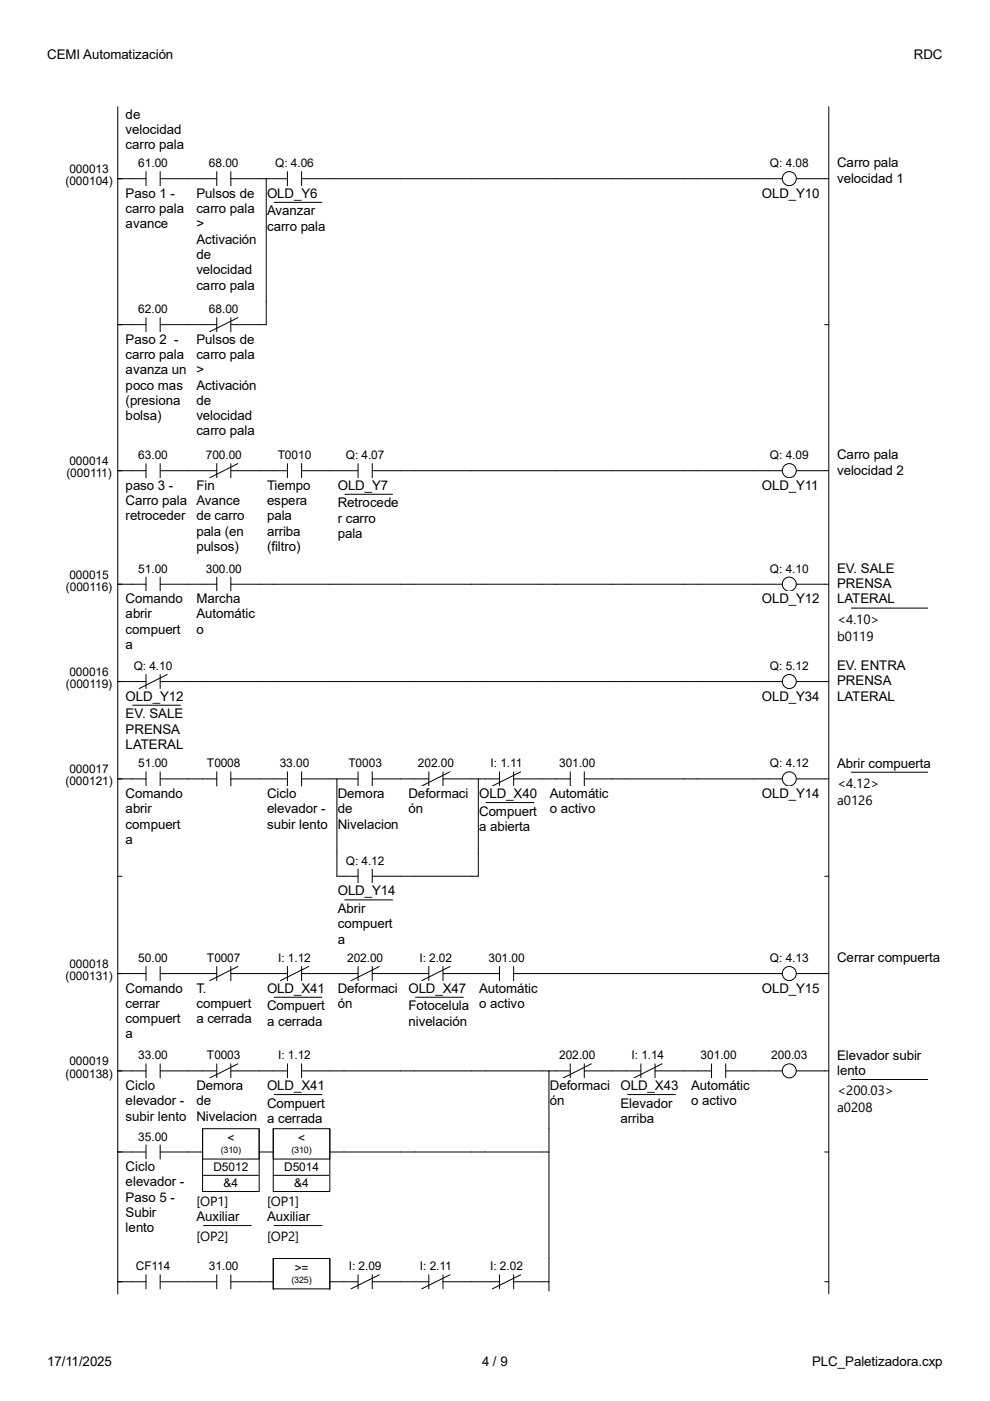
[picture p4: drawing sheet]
<svg xmlns="http://www.w3.org/2000/svg" width="210mm" height="297mm" viewBox="0 0 210 297" stroke-linecap="round" stroke-linejoin="round" font-family="sans-serif">
<path d="M25 22.6v251.7M175.8 22.6v251.7" fill="none" stroke="#000" stroke-width=".21"/>
<g fill="#fff">
<path d="M26.6 22.6h4v3.2h-4z"/>
<path d="M26.6 25.9h12.7v3.1h-12.7z"/>
<path d="M26.6 29.1h12.5v3.2h-12.5z"/>
<path d="M14.7 34.5h8.4v2.8h-8.4z"/>
<path d="M13.9 37h10v2.9h-10z"/>
<path d="M29.3 33.2h6.3v2.8h-6.3z"/>
</g>
<path d="M28 37.9h3M31 36.4v3M34 37.9h6M34 36.4v3" fill="none" stroke="#000" stroke-width=".21"/>
<g fill="#fff">
<path d="M26.6 39.4h11.3v3.1h-11.3z"/>
<path d="M26.6 42.6h12.5v3.2h-12.5z"/>
<path d="M26.6 45.9h9.1v3.1h-9.1z"/>
<path d="M44.3 33.2h6.3v2.8h-6.3z"/>
</g>
<path d="M43 37.9h3M46 36.4v3M49 37.9h6M49 36.4v3" fill="none" stroke="#000" stroke-width=".21"/>
<g fill="#fff">
<path d="M41.7 39.4h12.9v3.1h-12.9z"/>
<path d="M41.7 42.6h12.4v3.2h-12.4z"/>
<path d="M41.7 45.9h2.4v3.1h-2.4z"/>
<path d="M41.7 49.1h12.8v3.2h-12.8z"/>
<path d="M41.7 52.4h3.9v3.1h-3.9z"/>
<path d="M41.7 55.6h12.6v3.2h-12.6z"/>
<path d="M41.7 58.9h12.4v3.1h-12.4z"/>
<path d="M58.4 33.2h8.2v2.8h-8.2z"/>
</g>
<path d="M58 37.9h3M61 36.4v3M64 37.9h6M64 36.4v3" fill="none" stroke="#000" stroke-width=".21"/>
<path d="M56.6 39.4h10.8v3.1h-10.8z" fill="#fff"/>
<path d="M58.1 42.9h10.2" fill="none" stroke="#000" stroke-width=".21"/>
<g fill="#fff">
<path d="M56.6 43.2h11.1v3.1h-11.1z"/>
<path d="M56.6 46.4h12.5v3.2h-12.5z"/>
</g>
<path d="M73 37.9h11.9M87.9 37.9h12M103 37.9h11.9M117.9 37.9h12M132.9 37.9h12M147.9 37.9h12" fill="none" stroke="#000" stroke-width=".21"/>
<path d="M163.3 33.2h8.3v2.8h-8.3z" fill="#fff"/>
<path d="M162.9 37.9h3M168.9 37.9h6" fill="none" stroke="#000" stroke-width=".21"/>
<circle cx="167.4" cy="37.9" r="1.49" fill="#fff" stroke="#000" stroke-width=".21"/>
<g fill="#fff">
<path d="M161.6 39.4h12.3v3.1h-12.3z"/>
<path d="M177.6 33h13.8v3.1h-13.8z"/>
<path d="M177.6 36.2h14.1v3.1h-14.1z"/>
</g>
<path d="M25.9 37.9h-.9h3M40 37.9h3M55 37.9h1.5v26M56.5 37.9h1.5M70 37.9h3M84.9 37.9h3M99.9 37.9h3.1M114.9 37.9h3M129.9 37.9h3M144.9 37.9h3M159.9 37.9h3M174.9 37.9h.9" fill="none" stroke="#000" stroke-width=".21"/>
<path d="M29.3 64.2h6.3v2.8h-6.3z" fill="#fff"/>
<path d="M28 68.8h3M31 67.4v2.9M34 68.8h6M34 67.4v2.9" fill="none" stroke="#000" stroke-width=".21"/>
<g fill="#fff">
<path d="M26.6 70.3h12v3.2h-12z"/>
<path d="M26.6 73.6h12.5v3.2h-12.5z"/>
<path d="M26.6 76.8h13v3.2h-13z"/>
<path d="M26.6 80.1h13v3.1h-13z"/>
<path d="M26.6 83.3h12.5v3.2h-12.5z"/>
<path d="M26.6 86.6h7.7v3.1h-7.7z"/>
<path d="M44.3 64.2h6.3v2.8h-6.3z"/>
</g>
<path d="M43 68.8h3M46 67.4v2.9M49 68.8h6M49 67.4v2.9M50.5 67.4l-6 2.9" fill="none" stroke="#000" stroke-width=".21"/>
<g fill="#fff">
<path d="M41.7 70.3h12.9v3.2h-12.9z"/>
<path d="M41.7 73.6h12.4v3.2h-12.4z"/>
<path d="M41.7 76.8h2.4v3.2h-2.4z"/>
<path d="M41.7 80.1h12.8v3.1h-12.8z"/>
<path d="M41.7 83.3h3.9v3.2h-3.9z"/>
<path d="M41.7 86.6h12.6v3.1h-12.6z"/>
<path d="M41.7 89.8h12.4v3.2h-12.4z"/>
</g>
<path d="M25.9 68.8h-.9h3M40 68.8h3M56.5 63.9v4.9h-1.5M174.9 68.8h.9" fill="none" stroke="#000" stroke-width=".21"/>
<g fill="#fff">
<path d="M14.7 96.4h8.4v2.8h-8.4z"/>
<path d="M14.1 99h9.6v2.8h-9.6z"/>
<path d="M29.3 95.1h6.3v2.8h-6.3z"/>
</g>
<path d="M28 99.8h3M31 98.3v3M34 99.8h6M34 98.3v3" fill="none" stroke="#000" stroke-width=".21"/>
<g fill="#fff">
<path d="M26.6 101.3h10.9v3.2h-10.9z"/>
<path d="M26.6 104.5h13v3.2h-13z"/>
<path d="M26.6 107.8h12.8v3.1h-12.8z"/>
<path d="M43.6 95.1h7.7v2.8h-7.7z"/>
</g>
<path d="M43 99.8h3M46 98.3v3M49 99.8h6M49 98.3v3M50.5 98.3l-6 3" fill="none" stroke="#000" stroke-width=".21"/>
<g fill="#fff">
<path d="M41.7 101.3h4.6v3.2h-4.6z"/>
<path d="M41.7 104.5h10.1v3.2h-10.1z"/>
<path d="M41.7 107.8h11v3.1h-11z"/>
<path d="M41.7 111h10.9v3.2h-10.9z"/>
<path d="M41.7 114.3h9v3.1h-9z"/>
<path d="M58.9 95.1h7.1v2.8h-7.1z"/>
</g>
<path d="M58 99.8h3M61 98.3v3M64 99.8h6M64 98.3v3" fill="none" stroke="#000" stroke-width=".21"/>
<g fill="#fff">
<path d="M56.6 101.3h10.1v3.2h-10.1z"/>
<path d="M56.6 104.5h9.4v3.2h-9.4z"/>
<path d="M56.6 107.8h6.1v3.1h-6.1z"/>
<path d="M56.6 111h8v3.2h-8z"/>
<path d="M56.6 114.3h7.2v3.1h-7.2z"/>
<path d="M73.3 95.1h8.3v2.8h-8.3z"/>
</g>
<path d="M73 99.8h2.9M75.9 98.3v3M79 99.8h5.9M79 98.3v3" fill="none" stroke="#000" stroke-width=".21"/>
<path d="M71.6 101.3h10.7v3.2h-10.7z" fill="#fff"/>
<path d="M73.1 104.8h10.2" fill="none" stroke="#000" stroke-width=".21"/>
<g fill="#fff">
<path d="M71.6 105.1h13v3.1h-13z"/>
<path d="M71.6 108.3h8.9v3.2h-8.9z"/>
<path d="M71.6 111.6h5.3v3.1h-5.3z"/>
</g>
<path d="M87.9 99.8h12M103 99.8h11.9M117.9 99.8h12M132.9 99.8h12M147.9 99.8h12" fill="none" stroke="#000" stroke-width=".21"/>
<path d="M163.3 95.1h8.3v2.8h-8.3z" fill="#fff"/>
<path d="M162.9 99.8h3M168.9 99.8h6" fill="none" stroke="#000" stroke-width=".21"/>
<circle cx="167.4" cy="99.8" r="1.49" fill="#fff" stroke="#000" stroke-width=".21"/>
<g fill="#fff">
<path d="M161.6 101.3h12.1v3.2h-12.1z"/>
<path d="M177.6 94.8h13.8v3.2h-13.8z"/>
<path d="M177.6 98.1h14.1v3.2h-14.1z"/>
</g>
<path d="M25.9 99.8h-.9h3M40 99.8h3M55 99.8h3M70 99.8h3M84.9 99.8h3M99.9 99.8h3.1M114.9 99.8h3M129.9 99.8h3M144.9 99.8h3M159.9 99.8h3M174.9 99.8h.9" fill="none" stroke="#000" stroke-width=".21"/>
<g fill="#fff">
<path d="M14.7 120.5h8.4v2.8h-8.4z"/>
<path d="M14 123h9.8v2.8h-9.8z"/>
<path d="M29.3 119.2h6.3v2.8h-6.3z"/>
</g>
<path d="M28 123.9h3M31 122.4v3M34 123.9h6M34 122.4v3" fill="none" stroke="#000" stroke-width=".21"/>
<g fill="#fff">
<path d="M26.6 125.4h13v3.1h-13z"/>
<path d="M26.6 128.6h6.4v3.2h-6.4z"/>
<path d="M26.6 131.9h11.7v3.1h-11.7z"/>
<path d="M26.6 135.1h1.6v3.2h-1.6z"/>
<path d="M43.6 119.2h7.7v2.8h-7.7z"/>
</g>
<path d="M43 123.9h3M46 122.4v3M49 123.9h6M49 122.4v3" fill="none" stroke="#000" stroke-width=".21"/>
<g fill="#fff">
<path d="M41.7 125.4h10.1v3.1h-10.1z"/>
<path d="M41.7 128.6h12.4v3.2h-12.4z"/>
<path d="M41.7 131.9h1.5v3.1h-1.5z"/>
</g>
<path d="M58 123.9h12M73 123.9h11.9M87.9 123.9h12M103 123.9h11.9M117.9 123.9h12M132.9 123.9h12M147.9 123.9h12" fill="none" stroke="#000" stroke-width=".21"/>
<path d="M163.3 119.2h8.3v2.8h-8.3z" fill="#fff"/>
<path d="M162.9 123.9h3M168.9 123.9h6" fill="none" stroke="#000" stroke-width=".21"/>
<circle cx="167.4" cy="123.9" r="1.49" fill="#fff" stroke="#000" stroke-width=".21"/>
<g fill="#fff">
<path d="M161.6 125.4h12.3v3.1h-12.3z"/>
<path d="M177.6 118.9h13v3.2h-13z"/>
<path d="M177.6 122.2h12.2v3.1h-12.2z"/>
<path d="M177.6 125.4h12.9v3.2h-12.9z"/>
</g>
<path d="M180.6 128.9h16.1" fill="none" stroke="#000" stroke-width=".21"/>
<g fill="#fff">
<path d="M177.6 129.2h9.7v3.7h-9.7z"/>
<path d="M177.6 132.9h8.5v3.7h-8.5z"/>
</g>
<path d="M25.9 123.9h-.9h3M40 123.9h3M55 123.9h3M70 123.9h3M84.9 123.9h3M99.9 123.9h3.1M114.9 123.9h3M129.9 123.9h3M144.9 123.9h3M159.9 123.9h3M174.9 123.9h.9" fill="none" stroke="#000" stroke-width=".21"/>
<g fill="#fff">
<path d="M14.7 141.1h8.4v2.8h-8.4z"/>
<path d="M14 143.7h9.8v2.8h-9.8z"/>
<path d="M28.4 139.8h8.2v2.8h-8.2z"/>
</g>
<path d="M28 144.5h3M31 143v3M34 144.5h6M34 143v3M35.5 143l-6 3" fill="none" stroke="#000" stroke-width=".21"/>
<path d="M26.6 146h12.3v3.2h-12.3z" fill="#fff"/>
<path d="M28.2 149.5h10.1" fill="none" stroke="#000" stroke-width=".21"/>
<g fill="#fff">
<path d="M26.6 149.8h13v3.1h-13z"/>
<path d="M26.6 153h12.2v3.2h-12.2z"/>
<path d="M26.6 156.3h13v3.1h-13z"/>
</g>
<path d="M43 144.5h12M58 144.5h12M73 144.5h11.9M87.9 144.5h12M103 144.5h11.9M117.9 144.5h12M132.9 144.5h12M147.9 144.5h12" fill="none" stroke="#000" stroke-width=".21"/>
<path d="M163.3 139.8h8.3v2.8h-8.3z" fill="#fff"/>
<path d="M162.9 144.5h3M168.9 144.5h6" fill="none" stroke="#000" stroke-width=".21"/>
<circle cx="167.4" cy="144.5" r="1.49" fill="#fff" stroke="#000" stroke-width=".21"/>
<g fill="#fff">
<path d="M161.6 146h12.3v3.2h-12.3z"/>
<path d="M177.6 139.6h15.2v3.1h-15.2z"/>
<path d="M177.6 142.8h12.2v3.2h-12.2z"/>
<path d="M177.6 146.1h12.2v3.1h-12.2z"/>
</g>
<path d="M25.9 144.5h-.9h3M40 144.5h3M55 144.5h3M70 144.5h3M84.9 144.5h3M99.9 144.5h3.1M114.9 144.5h3M129.9 144.5h3M144.9 144.5h3M159.9 144.5h3M174.9 144.5h.9" fill="none" stroke="#000" stroke-width=".21"/>
<g fill="#fff">
<path d="M14.7 161.7h8.4v2.8h-8.4z"/>
<path d="M13.9 164.3h10v2.8h-10z"/>
<path d="M29.3 160.5h6.3v2.8h-6.3z"/>
</g>
<path d="M28 165.1h3M31 163.6v3M34 165.1h6M34 163.6v3" fill="none" stroke="#000" stroke-width=".21"/>
<g fill="#fff">
<path d="M26.6 166.6h13v3.2h-13z"/>
<path d="M26.6 169.9h6.4v3.1h-6.4z"/>
<path d="M26.6 173.1h11.7v3.2h-11.7z"/>
<path d="M26.6 176.4h1.6v3.1h-1.6z"/>
<path d="M43.9 160.5h7.1v2.8h-7.1z"/>
</g>
<path d="M43 165.1h3M46 163.6v3M49 165.1h6M49 163.6v3" fill="none" stroke="#000" stroke-width=".21"/>
<path d="M59.3 160.5h6.3v2.8h-6.3z" fill="#fff"/>
<path d="M58 165.1h3M61 163.6v3M64 165.1h6M64 163.6v3" fill="none" stroke="#000" stroke-width=".21"/>
<g fill="#fff">
<path d="M56.6 166.6h7.1v3.2h-7.1z"/>
<path d="M56.6 169.9h12.5v3.1h-12.5z"/>
<path d="M56.6 173.1h13v3.2h-13z"/>
<path d="M73.9 160.5h7.1v2.8h-7.1z"/>
</g>
<path d="M73 165.1h2.9M75.9 163.6v3M79 165.1h5.9M79 163.6v3" fill="none" stroke="#000" stroke-width=".21"/>
<g fill="#fff">
<path d="M71.6 166.6h10.8v3.2h-10.8z"/>
<path d="M71.6 169.9h3.9v3.1h-3.9z"/>
<path d="M71.6 173.1h13v3.2h-13z"/>
<path d="M88.6 160.5h7.7v2.8h-7.7z"/>
</g>
<path d="M87.9 165.1h3.1M91 163.6v3M94 165.1h5.9M94 163.6v3M95.4 163.6l-5.9 3" fill="none" stroke="#000" stroke-width=".21"/>
<g fill="#fff">
<path d="M86.6 166.6h12.8v3.2h-12.8z"/>
<path d="M86.6 169.9h3.2v3.1h-3.2z"/>
<path d="M104.1 160.5h6.7v2.8h-6.7z"/>
</g>
<path d="M103 165.1h2.9M105.9 163.6v3M108.9 165.1h6M108.9 163.6v3M110.4 163.6l-6 3" fill="none" stroke="#000" stroke-width=".21"/>
<path d="M101.6 166.6h12.3v3.2h-12.3z" fill="#fff"/>
<path d="M103.1 170.2h10.2" fill="none" stroke="#000" stroke-width=".21"/>
<g fill="#fff">
<path d="M101.6 170.4h12.3v3.2h-12.3z"/>
<path d="M101.6 173.7h10.9v3.1h-10.9z"/>
<path d="M118.6 160.5h7.7v2.8h-7.7z"/>
</g>
<path d="M117.9 165.1h3M120.9 163.6v3M123.9 165.1h6M123.9 163.6v3" fill="none" stroke="#000" stroke-width=".21"/>
<g fill="#fff">
<path d="M116.6 166.6h12.5v3.2h-12.5z"/>
<path d="M116.6 169.9h9.7v3.1h-9.7z"/>
</g>
<path d="M132.9 165.1h12M147.9 165.1h12" fill="none" stroke="#000" stroke-width=".21"/>
<path d="M163.3 160.5h8.3v2.8h-8.3z" fill="#fff"/>
<path d="M162.9 165.1h3M168.9 165.1h6" fill="none" stroke="#000" stroke-width=".21"/>
<circle cx="167.4" cy="165.1" r="1.49" fill="#fff" stroke="#000" stroke-width=".21"/>
<g fill="#fff">
<path d="M161.6 166.6h12.3v3.2h-12.3z"/>
<path d="M177.6 160.2h19.9v3.2h-19.9z"/>
</g>
<path d="M180.6 163.7h16.1" fill="none" stroke="#000" stroke-width=".21"/>
<g fill="#fff">
<path d="M177.6 164h9.7v3.7h-9.7z"/>
<path d="M177.6 167.7h8.2v3.7h-8.2z"/>
</g>
<g fill="none" stroke="#000" stroke-width=".21">
<path d="M25.9 165.1h-.9h3M40 165.1h3M55 165.1h3M70 165.1h1.5v15.7M71.5 165.1h1.5M84.9 165.1h3M99.9 165.1h1.6v15.7M101.5 165.1h1.5M114.9 165.1h3M129.9 165.1h3M144.9 165.1h3M159.9 165.1h3"/>
<path d="M174.9 165.1h.9"/>
</g>
<path d="M73.3 181.1h8.3v2.8h-8.3z" fill="#fff"/>
<path d="M73 185.8h2.9M75.9 184.3v3M79 185.8h5.9M79 184.3v3" fill="none" stroke="#000" stroke-width=".21"/>
<path d="M71.6 187.3h12.3v3.1h-12.3z" fill="#fff"/>
<path d="M73.1 190.8h10.2" fill="none" stroke="#000" stroke-width=".21"/>
<g fill="#fff">
<path d="M71.6 191.1h6.7v3.1h-6.7z"/>
<path d="M71.6 194.3h11.7v3.2h-11.7z"/>
<path d="M71.6 197.5h1.6v3.2h-1.6z"/>
</g>
<path d="M25 185.8h.9M71.5 180.8v5h1.5M101.5 180.8v5h-16.6M174.9 185.8h.9" fill="none" stroke="#000" stroke-width=".21"/>
<g fill="#fff">
<path d="M14.7 203h8.4v2.8h-8.4z"/>
<path d="M13.9 205.6h10v2.8h-10z"/>
<path d="M29.3 201.7h6.3v2.9h-6.3z"/>
</g>
<path d="M28 206.4h3M31 204.9v3M34 206.4h6M34 204.9v3" fill="none" stroke="#000" stroke-width=".21"/>
<g fill="#fff">
<path d="M26.6 207.9h13v3.2h-13z"/>
<path d="M26.6 211.2h8.1v3.1h-8.1z"/>
<path d="M26.6 214.4h11.7v3.2h-11.7z"/>
<path d="M26.6 217.7h1.6v3.1h-1.6z"/>
<path d="M43.9 201.7h7.1v2.9h-7.1z"/>
</g>
<path d="M43 206.4h3M46 204.9v3M49 206.4h6M49 204.9v3M50.5 204.9l-6 3" fill="none" stroke="#000" stroke-width=".21"/>
<g fill="#fff">
<path d="M41.7 207.9h2.9v3.2h-2.9z"/>
<path d="M41.7 211.2h11.6v3.1h-11.6z"/>
<path d="M41.7 214.4h11.8v3.2h-11.8z"/>
<path d="M59 201.7h7v2.9h-7z"/>
</g>
<path d="M58 206.4h3M61 204.9v3M64 206.4h6M64 204.9v3M65.5 204.9l-6 3" fill="none" stroke="#000" stroke-width=".21"/>
<path d="M56.6 207.9h12.3v3.2h-12.3z" fill="#fff"/>
<path d="M58.1 211.4h10.2" fill="none" stroke="#000" stroke-width=".21"/>
<g fill="#fff">
<path d="M56.6 211.7h12.3v3.1h-12.3z"/>
<path d="M56.6 214.9h11.9v3.2h-11.9z"/>
<path d="M73.6 201.7h7.7v2.9h-7.7z"/>
</g>
<path d="M73 206.4h2.9M75.9 204.9v3M79 206.4h5.9M79 204.9v3M80.5 204.9l-6 3" fill="none" stroke="#000" stroke-width=".21"/>
<g fill="#fff">
<path d="M71.6 207.9h12.8v3.2h-12.8z"/>
<path d="M71.6 211.2h3.2v3.1h-3.2z"/>
<path d="M89 201.7h7v2.9h-7z"/>
</g>
<path d="M87.9 206.4h3.1M91 204.9v3M94 206.4h5.9M94 204.9v3M95.4 204.9l-5.9 3" fill="none" stroke="#000" stroke-width=".21"/>
<path d="M86.6 207.9h12.3v3.2h-12.3z" fill="#fff"/>
<path d="M88.1 211.4h10.2" fill="none" stroke="#000" stroke-width=".21"/>
<g fill="#fff">
<path d="M86.6 211.7h13v3.1h-13z"/>
<path d="M86.6 214.9h12.5v3.2h-12.5z"/>
<path d="M103.6 201.7h7.7v2.9h-7.7z"/>
</g>
<path d="M103 206.4h2.9M105.9 204.9v3M108.9 206.4h6M108.9 204.9v3" fill="none" stroke="#000" stroke-width=".21"/>
<g fill="#fff">
<path d="M101.6 207.9h12.5v3.2h-12.5z"/>
<path d="M101.6 211.2h9.7v3.1h-9.7z"/>
</g>
<path d="M117.9 206.4h12M132.9 206.4h12M147.9 206.4h12" fill="none" stroke="#000" stroke-width=".21"/>
<path d="M163.3 201.7h8.3v2.9h-8.3z" fill="#fff"/>
<path d="M162.9 206.4h3M168.9 206.4h6" fill="none" stroke="#000" stroke-width=".21"/>
<circle cx="167.4" cy="206.4" r="1.49" fill="#fff" stroke="#000" stroke-width=".21"/>
<g fill="#fff">
<path d="M161.6 207.9h12.3v3.2h-12.3z"/>
<path d="M177.6 201.5h21.9v3.1h-21.9z"/>
</g>
<path d="M25.9 206.4h-.9h3M40 206.4h3M55 206.4h3M70 206.4h3M84.9 206.4h3M99.9 206.4h3.1M114.9 206.4h3M129.9 206.4h3M144.9 206.4h3M159.9 206.4h3M174.9 206.4h.9" fill="none" stroke="#000" stroke-width=".21"/>
<g fill="#fff">
<path d="M14.7 223.6h8.4v2.9h-8.4z"/>
<path d="M13.9 226.2h10v2.8h-10z"/>
<path d="M29.3 222.4h6.3v2.8h-6.3z"/>
</g>
<path d="M28 227.1h3M31 225.6v3M34 227.1h6M34 225.6v3" fill="none" stroke="#000" stroke-width=".21"/>
<g fill="#fff">
<path d="M26.6 228.6h7.1v3.1h-7.1z"/>
<path d="M26.6 231.8h12.5v3.1h-12.5z"/>
<path d="M26.6 235.1h13v3.1h-13z"/>
<path d="M43.9 222.4h7.1v2.8h-7.1z"/>
</g>
<path d="M43 227.1h3M46 225.6v3M49 227.1h6M49 225.6v3M50.5 225.6l-6 3" fill="none" stroke="#000" stroke-width=".21"/>
<g fill="#fff">
<path d="M41.7 228.6h10.7v3.1h-10.7z"/>
<path d="M41.7 231.8h3.9v3.1h-3.9z"/>
<path d="M41.7 235.1h12.9v3.1h-12.9z"/>
<path d="M59 222.4h7v2.8h-7z"/>
</g>
<path d="M58 227.1h3M61 225.6v3M64 227.1h6M64 225.6v3" fill="none" stroke="#000" stroke-width=".21"/>
<path d="M56.6 228.6h12.3v3.1h-12.3z" fill="#fff"/>
<path d="M58.1 232.1h10.2" fill="none" stroke="#000" stroke-width=".21"/>
<g fill="#fff">
<path d="M56.6 232.3h12.3v3.2h-12.3z"/>
<path d="M56.6 235.6h11.9v3.1h-11.9z"/>
</g>
<path d="M73 227.1h11.9M87.9 227.1h12M103 227.1h11.9" fill="none" stroke="#000" stroke-width=".21"/>
<path d="M118.6 222.4h7.7v2.8h-7.7z" fill="#fff"/>
<path d="M117.9 227.1h3M120.9 225.6v3M123.9 227.1h6M123.9 225.6v3M125.4 225.6l-6 3" fill="none" stroke="#000" stroke-width=".21"/>
<g fill="#fff">
<path d="M116.6 228.6h12.8v3.1h-12.8z"/>
<path d="M116.6 231.8h3.1v3.1h-3.1z"/>
<path d="M134 222.4h6.9v2.8h-6.9z"/>
</g>
<path d="M132.9 227.1h3M135.9 225.6v3M138.9 227.1h6M138.9 225.6v3M140.4 225.6l-6 3" fill="none" stroke="#000" stroke-width=".21"/>
<path d="M131.6 228.6h12.3v3.1h-12.3z" fill="#fff"/>
<path d="M133.1 232.1h10.2" fill="none" stroke="#000" stroke-width=".21"/>
<g fill="#fff">
<path d="M131.6 232.3h11.9v3.2h-11.9z"/>
<path d="M131.6 235.6h7.1v3.1h-7.1z"/>
<path d="M148.6 222.4h7.7v2.8h-7.7z"/>
</g>
<path d="M147.9 227.1h3M150.9 225.6v3M153.9 227.1h6M153.9 225.6v3" fill="none" stroke="#000" stroke-width=".21"/>
<g fill="#fff">
<path d="M146.6 228.6h12.5v3.1h-12.5z"/>
<path d="M146.6 231.8h9.7v3.1h-9.7z"/>
<path d="M163.6 222.4h7.7v2.8h-7.7z"/>
</g>
<path d="M162.9 227.1h3M168.9 227.1h6" fill="none" stroke="#000" stroke-width=".21"/>
<circle cx="167.4" cy="227" r="1.49" fill="#fff" stroke="#000" stroke-width=".21"/>
<g fill="#fff">
<path d="M177.6 222.1h18.6v3.2h-18.6z"/>
<path d="M177.6 225.4h6v3.1h-6z"/>
</g>
<path d="M180.6 228.9h16.1" fill="none" stroke="#000" stroke-width=".21"/>
<g fill="#fff">
<path d="M177.6 229.1h12.8v3.7h-12.8z"/>
<path d="M177.6 232.8h8.2v3.7h-8.2z"/>
</g>
<path d="M25.9 227.1h-.9h3M40 227.1h3M55 227.1h3M70 227.1h3M84.9 227.1h3M99.9 227.1h3.1M114.9 227.1h1.5v12.2M116.4 227.1h1.5M129.9 227.1h3M144.9 227.1h3M159.9 227.1h3M174.9 227.1h.9" fill="none" stroke="#000" stroke-width=".21"/>
<path d="M29.3 239.6h6.3v2.8h-6.3z" fill="#fff"/>
<path d="M28 244.2h3M31 242.8v2.9M34 244.2h6M34 242.8v2.9" fill="none" stroke="#000" stroke-width=".21"/>
<g fill="#fff">
<path d="M26.6 245.7h7.1v3.2h-7.1z"/>
<path d="M26.6 249h12.5v3.2h-12.5z"/>
<path d="M26.6 252.2h11.3v3.2h-11.3z"/>
<path d="M26.6 255.5h7.4v3.1h-7.4z"/>
<path d="M26.6 258.7h6.1v3.2h-6.1z"/>
</g>
<path d="M43 239.3h12v6.4h-12z" fill="none" stroke="#000" stroke-width=".21"/>
<g fill="#fff">
<path d="M48.2 239.9h1.5v2.8h-1.5z"/>
<path d="M46.8 242.8h4.4v2.1h-4.4z"/>
<path d="M45.3 246h7.4v2.8h-7.4z"/>
</g>
<path d="M43.1 249.2h11.7" fill="none" stroke="#000" stroke-width=".21"/>
<g fill="#fff">
<path d="M47.4 249.4h3.1v2.9h-3.1z"/>
<path d="M41.7 252.6h6.8v3.7h-6.8z"/>
<path d="M41.7 256.3h9.2v3.2h-9.2z"/>
</g>
<path d="M43.1 259.8h10.2" fill="none" stroke="#000" stroke-width=".21"/>
<path d="M41.7 260.1h6.8v3.7h-6.8z" fill="#fff"/>
<path d="M43 239.3v13.3h12v-13.3M58 239.3h12v6.4h-12z" fill="none" stroke="#000" stroke-width=".21"/>
<g fill="#fff">
<path d="M63.2 239.9h1.5v2.8h-1.5z"/>
<path d="M61.8 242.8h4.3v2.1h-4.3z"/>
<path d="M60.3 246h7.4v2.8h-7.4z"/>
</g>
<path d="M58.1 249.2h11.7" fill="none" stroke="#000" stroke-width=".21"/>
<g fill="#fff">
<path d="M62.4 249.4h3.1v2.9h-3.1z"/>
<path d="M56.6 252.6h6.9v3.7h-6.9z"/>
<path d="M56.6 256.3h9.3v3.2h-9.3z"/>
</g>
<path d="M58.1 259.8h10.2" fill="none" stroke="#000" stroke-width=".21"/>
<path d="M56.6 260.1h6.9v3.7h-6.9z" fill="#fff"/>
<path d="M58 239.3v13.3h12v-13.3M116.4 239.3v4.9M25.9 244.2h-.9h3M40 244.2h3M55 244.2h3M70 244.2h46.4v22.6M174.9 244.2h.9" fill="none" stroke="#000" stroke-width=".21"/>
<path d="M28.8 267.1h7.4v2.8h-7.4z" fill="#fff"/>
<path d="M28 271.8h3M31 270.3v3M34 271.8h6M34 270.3v3" fill="none" stroke="#000" stroke-width=".21"/>
<path d="M44.3 267.1h6.3v2.8h-6.3z" fill="#fff"/>
<path d="M43 271.8h3M46 270.3v3M49 271.8h6M49 270.3v3M58 266.8h12v6.5h-12z" fill="none" stroke="#000" stroke-width=".21"/>
<g fill="#fff">
<path d="M62.5 267.4h2.9v2.9h-2.9z"/>
<path d="M61.8 270.3h4.3v2.1h-4.3z"/>
</g>
<path d="M58 266.8v6.7M70 266.8v6.7" fill="none" stroke="#000" stroke-width=".21"/>
<path d="M74 267.1h7v2.8h-7z" fill="#fff"/>
<path d="M73 271.8h2.9M75.9 270.3v3M79 271.8h5.9M79 270.3v3M80.5 270.3l-6 3" fill="none" stroke="#000" stroke-width=".21"/>
<path d="M89.1 267.1h6.8v2.8h-6.8z" fill="#fff"/>
<path d="M87.9 271.8h3.1M91 270.3v3M94 271.8h5.9M94 270.3v3M95.4 270.3l-5.9 3" fill="none" stroke="#000" stroke-width=".21"/>
<path d="M104 267.1h7v2.8h-7z" fill="#fff"/>
<path d="M25.9 271.8h-.9h3M40 271.8h3M55 271.8h3M70 271.8h3M84.9 271.8h3M99.9 271.8h6M105.9 270.3v3M108.9 271.8h7.5v1.9M108.9 270.3v3M110.4 270.3l-6 3M116.4 266.8v5M174.9 271.8h.9" fill="none" stroke="#000" stroke-width=".21"/>
<g font-size="2.8">
<text x="10" y="12.5">CEMI Automatización</text>
<text x="193.8" y="12.5">RDC</text>
<text x="26.6" y="25.1">de</text>
<text x="26.6" y="28.4">velocidad</text>
<text x="26.6" y="31.6">carro pala</text>
<text x="177.6" y="35.5">Carro pala</text>
<text x="26.6" y="41.9">Paso 1 -</text>
<text x="41.7" y="41.9">Pulsos de</text>
<text x="56.6" y="41.9">OLD_Y6</text>
<text x="161.6" y="41.9">OLD_Y10</text>
<text x="177.6" y="38.7">velocidad 1</text>
<text x="26.6" y="45.1">carro pala</text>
<text x="41.7" y="45.1">carro pala</text>
<text x="56.6" y="45.7">Avanzar</text>
<text x="26.6" y="48.4">avance</text>
<text x="41.7" y="48.4">&gt;</text>
<text x="41.7" y="51.6">Activación</text>
<text x="56.6" y="48.9">carro pala</text>
<text x="41.7" y="54.9">de</text>
<text x="41.7" y="58.1">velocidad</text>
<text x="41.7" y="61.4">carro pala</text>
<text x="26.6" y="72.9">Paso 2 -</text>
<text x="26.6" y="76.1">carro pala</text>
<text x="41.7" y="72.9">Pulsos de</text>
<text x="41.7" y="76.1">carro pala</text>
<text x="26.6" y="79.4">avanza un</text>
<text x="26.6" y="82.6">poco mas</text>
<text x="41.7" y="79.4">&gt;</text>
<text x="41.7" y="82.6">Activación</text>
<text x="26.6" y="85.9">(presiona</text>
<text x="26.6" y="89.1">bolsa)</text>
<text x="41.7" y="85.9">de</text>
<text x="41.7" y="89.1">velocidad</text>
<text x="41.7" y="92.3">carro pala</text>
<text x="177.6" y="97.4">Carro pala</text>
<text x="177.6" y="100.6">velocidad 2</text>
<text x="26.6" y="103.8">paso 3 -</text>
<text x="26.6" y="107.1">Carro pala</text>
<text x="41.7" y="103.8">Fin</text>
<text x="41.7" y="107.1">Avance</text>
<text x="56.6" y="103.8">Tiempo</text>
<text x="56.6" y="107.1">espera</text>
<text x="71.6" y="103.8">OLD_Y7</text>
<text x="71.6" y="107.6">Retrocede</text>
<text x="161.6" y="103.8">OLD_Y11</text>
<text x="26.6" y="110.3">retroceder</text>
<text x="41.7" y="110.3">de carro</text>
<text x="41.7" y="113.6">pala (en</text>
<text x="56.6" y="110.3">pala</text>
<text x="56.6" y="113.6">arriba</text>
<text x="71.6" y="110.8">r carro</text>
<text x="41.7" y="116.8">pulsos)</text>
<text x="56.6" y="116.8">(filtro)</text>
<text x="71.6" y="114.1">pala</text>
<text x="177.6" y="121.5">EV. SALE</text>
<text x="177.6" y="124.7">PRENSA</text>
<text x="26.6" y="127.9">Comando</text>
<text x="26.6" y="131.1">abrir</text>
<text x="41.7" y="127.9">Marcha</text>
<text x="41.7" y="131.1">Automátic</text>
<text x="161.6" y="127.9">OLD_Y12</text>
<text x="177.6" y="128">LATERAL</text>
<text x="26.6" y="134.4">compuert</text>
<text x="26.6" y="137.6">a</text>
<text x="41.7" y="134.4">o</text>
<text x="177.6" y="132.2">&lt;4.10&gt;</text>
<text x="177.6" y="135.9">b0119</text>
<text x="177.6" y="142.1">EV. ENTRA</text>
<text x="26.6" y="148.5">OLD_Y12</text>
<text x="161.6" y="148.5">OLD_Y34</text>
<text x="177.6" y="145.3">PRENSA</text>
<text x="177.6" y="148.6">LATERAL</text>
<text x="26.6" y="152.3">EV. SALE</text>
<text x="26.6" y="155.6">PRENSA</text>
<text x="26.6" y="158.8">LATERAL</text>
<text x="177.6" y="162.7">Abrir compuerta</text>
<text x="177.6" y="167">&lt;4.12&gt;</text>
<text x="26.6" y="169.2">Comando</text>
<text x="26.6" y="172.4">abrir</text>
<text x="56.6" y="169.2">Ciclo</text>
<text x="56.6" y="172.4">elevador -</text>
<text x="71.6" y="169.2">Demora</text>
<text x="71.6" y="172.4">de</text>
<text x="86.6" y="169.2">Deformaci</text>
<text x="86.6" y="172.4">ón</text>
<text x="101.6" y="169.2">OLD_X40</text>
<text x="101.6" y="172.9">Compuert</text>
<text x="116.6" y="169.2">Automátic</text>
<text x="116.6" y="172.4">o activo</text>
<text x="161.6" y="169.2">OLD_Y14</text>
<text x="177.6" y="170.7">a0126</text>
<text x="26.6" y="175.7">compuert</text>
<text x="26.6" y="178.9">a</text>
<text x="56.6" y="175.7">subir lento</text>
<text x="71.6" y="175.7">Nivelacion</text>
<text x="101.6" y="176.2">a abierta</text>
<text x="71.6" y="189.8">OLD_Y14</text>
<text x="71.6" y="193.6">Abrir</text>
<text x="71.6" y="196.8">compuert</text>
<text x="71.6" y="200.1">a</text>
<text x="177.6" y="204">Cerrar compuerta</text>
<text x="26.6" y="210.4">Comando</text>
<text x="26.6" y="213.7">cerrar</text>
<text x="41.7" y="210.4">T.</text>
<text x="41.7" y="213.7">compuert</text>
<text x="56.6" y="210.4">OLD_X41</text>
<text x="56.6" y="214.2">Compuert</text>
<text x="71.6" y="210.4">Deformaci</text>
<text x="71.6" y="213.7">ón</text>
<text x="86.6" y="210.4">OLD_X47</text>
<text x="86.6" y="214.2">Fotocelula</text>
<text x="101.6" y="210.4">Automátic</text>
<text x="101.6" y="213.7">o activo</text>
<text x="161.6" y="210.4">OLD_Y15</text>
<text x="26.6" y="216.9">compuert</text>
<text x="26.6" y="220.2">a</text>
<text x="41.7" y="216.9">a cerrada</text>
<text x="56.6" y="217.5">a cerrada</text>
<text x="86.6" y="217.5">nivelación</text>
<text x="177.6" y="224.6">Elevador subir</text>
<text x="177.6" y="227.9">lento</text>
<text x="26.6" y="231.1">Ciclo</text>
<text x="41.7" y="231.1">Demora</text>
<text x="56.6" y="231.1">OLD_X41</text>
<text x="116.6" y="231.1">Deformaci</text>
<text x="131.6" y="231.1">OLD_X43</text>
<text x="146.6" y="231.1">Automátic</text>
<text x="177.6" y="232.1">&lt;200.03&gt;</text>
<text x="26.6" y="234.3">elevador -</text>
<text x="26.6" y="237.6">subir lento</text>
<text x="41.7" y="234.3">de</text>
<text x="41.7" y="237.6">Nivelacion</text>
<text x="56.6" y="234.8">Compuert</text>
<text x="56.6" y="238.1">a cerrada</text>
<text x="116.6" y="234.3">ón</text>
<text x="131.6" y="234.8">Elevador</text>
<text x="131.6" y="238.1">arriba</text>
<text x="146.6" y="234.3">o activo</text>
<text x="177.6" y="235.8">a0208</text>
<text x="26.6" y="248.3">Ciclo</text>
<text x="26.6" y="251.5">elevador -</text>
<text x="26.6" y="254.8">Paso 5 -</text>
<text x="41.7" y="255.6">[OP1]</text>
<text x="56.6" y="255.6">[OP1]</text>
<text x="26.6" y="258">Subir</text>
<text x="26.6" y="261.3">lento</text>
<text x="41.7" y="258.8">Auxiliar</text>
<text x="41.7" y="263.1">[OP2]</text>
<text x="56.6" y="258.8">Auxiliar</text>
<text x="56.6" y="263.1">[OP2]</text>
<text x="10" y="289.5">17/11/2025</text>
<text x="102.2" y="289.5">4 / 9</text>
<text x="172.3" y="289.5">PLC_Paletizadora.cxp</text>
</g>
<g font-size="2.5">
<text x="29.3" y="35.5">61.00</text>
<text x="44.3" y="35.5">68.00</text>
<text x="58.4" y="35.5">Q: 4.06</text>
<text x="163.3" y="35.5">Q: 4.08</text>
<text x="13.9" y="39.3">(000104)</text>
<text x="14.7" y="36.7">000013</text>
<text x="29.3" y="66.4">62.00</text>
<text x="44.3" y="66.4">68.00</text>
<text x="14.1" y="101.2">(000111)</text>
<text x="14.7" y="98.6">000014</text>
<text x="29.3" y="97.4">63.00</text>
<text x="43.6" y="97.4">700.00</text>
<text x="58.9" y="97.4">T0010</text>
<text x="73.3" y="97.4">Q: 4.07</text>
<text x="163.3" y="97.4">Q: 4.09</text>
<text x="14" y="125.3">(000116)</text>
<text x="14.7" y="122.7">000015</text>
<text x="29.3" y="121.4">51.00</text>
<text x="43.6" y="121.4">300.00</text>
<text x="163.3" y="121.4">Q: 4.10</text>
<text x="14.7" y="143.3">000016</text>
<text x="28.4" y="142.1">Q: 4.10</text>
<text x="163.3" y="142.1">Q: 5.12</text>
<text x="14" y="145.9">(000119)</text>
<text x="13.9" y="166.5">(000121)</text>
<text x="14.7" y="164">000017</text>
<text x="29.3" y="162.7">51.00</text>
<text x="43.9" y="162.7">T0008</text>
<text x="59.3" y="162.7">33.00</text>
<text x="73.9" y="162.7">T0003</text>
<text x="88.6" y="162.7">202.00</text>
<text x="104.1" y="162.7">I: 1.11</text>
<text x="118.6" y="162.7">301.00</text>
<text x="163.3" y="162.7">Q: 4.12</text>
<text x="73.3" y="183.3">Q: 4.12</text>
<text x="29.3" y="204">50.00</text>
<text x="43.9" y="204">T0007</text>
<text x="59" y="204">I: 1.12</text>
<text x="73.6" y="204">202.00</text>
<text x="89" y="204">I: 2.02</text>
<text x="103.6" y="204">301.00</text>
<text x="163.3" y="204">Q: 4.13</text>
<text x="13.9" y="207.8">(000131)</text>
<text x="14.7" y="205.3">000018</text>
<text x="14.7" y="225.9">000019</text>
<text x="29.3" y="224.6">33.00</text>
<text x="43.9" y="224.6">T0003</text>
<text x="59" y="224.6">I: 1.12</text>
<text x="118.6" y="224.6">202.00</text>
<text x="134" y="224.6">I: 1.14</text>
<text x="148.6" y="224.6">301.00</text>
<text x="163.6" y="224.6">200.03</text>
<text x="13.9" y="228.5">(000138)</text>
<text x="29.3" y="241.8">35.00</text>
<text x="48.2" y="242.2">&lt;</text>
<text x="63.2" y="242.2">&lt;</text>
<text x="45.3" y="248.3">D5012</text>
<text x="47.4" y="251.7">&amp;4</text>
<text x="60.3" y="248.3">D5014</text>
<text x="62.4" y="251.7">&amp;4</text>
<text x="28.8" y="269.3">CF114</text>
<text x="44.3" y="269.3">31.00</text>
<text x="62.5" y="269.7">&gt;=</text>
<text x="74" y="269.3">I: 2.09</text>
<text x="89.1" y="269.3">I: 2.11</text>
<text x="104" y="269.3">I: 2.02</text>
</g>
<g font-size="1.9">
<text x="46.8" y="244.5">(310)</text>
<text x="61.8" y="244.5">(310)</text>
<text x="61.8" y="272">(325)</text>
</g>
</svg>
